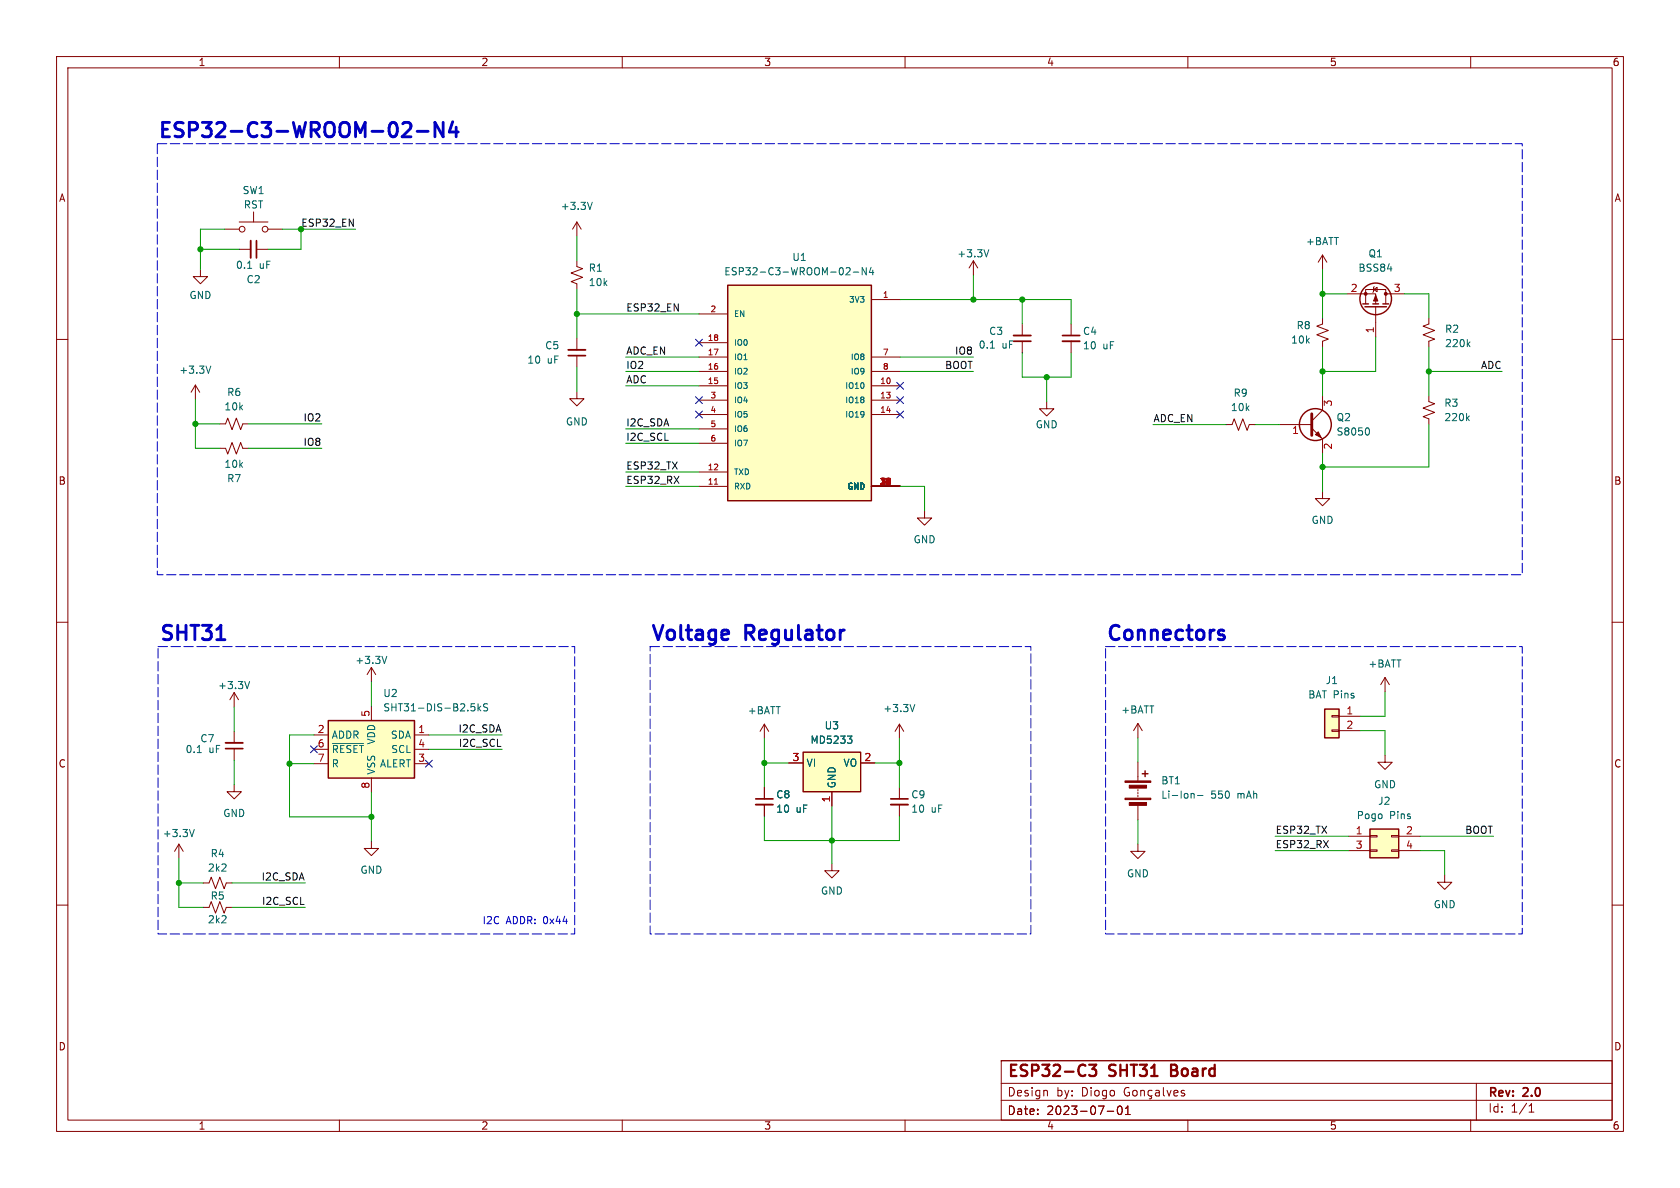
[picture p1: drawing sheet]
<svg xmlns="http://www.w3.org/2000/svg" width="297mm" height="210mm" viewBox="0 0 297 210" stroke-linecap="round" stroke-linejoin="round" font-family="sans-serif">
<g fill="none" stroke="#840000" stroke-width=".18">
<path d="M10 10h277v190h-277zM12 12h273v186h-273zM60 10v2M110 10v2M160 10v2M210 10v2M260 10v2M42.3 39.2h5.1M44.8 37.5v1.7M102 39.2l-.8 1.3M102 39.2v2.6M102 39.2l.7 1.3"/>
<path d="M10 60h2M35.4 47.6v1.3h-1.2l1.2 1.3 1.3-1.3h-1.3M39.8 40.5h2.5M42.3 44.1h2M45.3 44.1h2.1M47.4 40.5h2.5M102 46.1v1l1 .4-2 .8 2 .7-2 .8 1 .4v1M102 59.8v2M123.6 55.5h5.1M154.1 53h5M172.1 46.1l-.8 1.3M172.1 46.1v2.5"/>
<path d="M172.1 46.1l.7 1.3M180.7 57.3v2M189.4 57.3v2M233.8 56.3v1l-1 .4 2 .7-2 .8 2 .7-1 .4v1M233.8 45.1v2.5M233.8 45.1l-.8 1.3M233.8 45.1l.8 1.3M238.1 51.9h5.1v1.8M241.4 53.7v-2.5h3.6v2.5M242.8 51.2l.7-.4v.8zM243 50.7l-.2 .1v.8l-.1 .1M243.2 54.2v5.4"/>
<path d="M245 51.9h3.3M252.6 56.3v1l-1 .4 2 .7-2 .8 2 .7-1 .4v1M285 60h2M34.5 68.1l-.7 1.2M34.5 68.1v2.5M34.5 68.1l.8 1.2M38.9 79.2h1l.4 1.1 .7-2.1 .8 2.1 .7-2.1 .4 1h1M38.9 74.9h1l.4-1 .7 2 .8-2 .7 2 .4-1h1M102 69.2v1.3h1.3l-1.3 1.3-1.3-1.3h1.3M102 62.9v2M123.6 68.2h5.1M123.6 70.7h5.1"/>
<path d="M123.6 73.3h5.1M123.6 65.7h5.1M123.6 63.1h5.1M123.6 60.6h5.1M123.6 75.8h5.1M123.6 78.4h5.1M154.1 68.2h5M154.1 70.7h5M154.1 73.3h5M154.1 65.7h5M154.1 63.1h5M180.7 60.3v2.1"/>
<path d="M185 71v1.3h1.3l-1.3 1.2-1.2-1.2h1.2M189.4 60.3v2.1M216.8 75.1h1l.4-1.1 .7 2.1 .8-2.1 .8 2.1 .4-1h1M226.2 75.1h5.7M231.9 75.7l1.9 1.9v2.5M233.8 70v2.5l-1.9 1.9M252.6 70v1l1 .4-2 .7 2 .8-2 .8 1 .3v1.1M123.6 86h5.1M123.6 83.4h5.1M154.1 86h5M163.4 90.3v1.3h1.3l-1.3 1.2-1.2-1.2h1.2M233.8 86.9v1.2h-1.3l1.3 1.3 1.3-1.3h-1.3"/>
<path d="M10 110h2M65.7 118l-.8 1.3M65.7 118v2.5M65.7 118l.7 1.3M244.9 119.8l-.8 1.2M244.9 119.8v2.5M244.9 119.8l.7 1.2M285 110h2M41.4 138.7v1.3h1.3l-1.3 1.2-1.3-1.2h1.3M41.4 122.4l-.8 1.3M41.4 122.4v2.6M41.4 129.3v2"/>
<path d="M41.4 132.3v2.1M41.4 122.4l.8 1.3M55.5 129.9h2.5M55.5 135h2.5M55.5 132.5h2.5M65.7 124.8v2.6M65.7 137.5v2.6M73.3 129.9h2.5M73.3 135h2.5M73.3 132.5h2.5M135.1 128v2.6M135.1 139.2v2"/>
<path d="M135.1 128l-.7 1.3M135.1 128l.8 1.3M139.4 134.9h2.6M147.1 140v2.5M152.1 134.9h2.6M159 128v2.6M159 139.2v2M159 128l-.8 1.3M159 128l.8 1.3M201.2 127.9v2.5M201.2 134.7v3.3M201.2 139.6v.2"/>
<path d="M201.2 127.9l-.8 1.3M201.2 127.9l.7 1.3M235.5 129h1.2v.3h-1.2zM235.5 126.5h1.2v.2h-1.2zM236.7 126.6h3.8M236.7 129.2h3.8M244.9 133.5v1.2h-1.3l1.3 1.3 1.2-1.3h-1.2M10 160h2M31.6 149.2l-.7 1.3M31.6 149.2v2.6M31.6 149.2l.8 1.3M35.9 156.1h1.1l.3-1 .8 2 .8-2 .7 2 .4-1h1"/>
<path d="M65.7 148.7v1.3h1.2l-1.2 1.3-1.3-1.3h1.3M135.1 142.2v2.1M147.1 152.7v1.2h1.2l-1.2 1.3-1.3-1.3h1.3M159 142.2v2.1M201.2 149.2v1.3h1.2l-1.2 1.3-1.3-1.3h1.3M201.2 140.1v.2M201.2 140.6v.2M201.2 142.4v2.5M238.4 147.8h3.8M238.4 150.4h3.8M242.2 150.2h1.3v.3h-1.3zM242.2 147.7h1.3v.3h-1.3z"/>
<path d="M246 150.2h1.3v.3h-1.3zM246 147.7h1.3v.3h-1.3zM247.3 147.8h3.8M247.3 150.4h3.8M255.4 154.7v1.3h-1.3l1.3 1.2 1.3-1.2h-1.3M285 160h2M35.9 160.4h1.1l.3-1 .8 2 .8-2 .7 2 .4-1h1M60 198v2M110 198v2M160 198v2M177 187.5h108v10.5h-108zM177 194.5h108"/>
<path d="M177 191.5h108M177 187.5h108M185 192.7l.2 .3v.7M195.7 196.4h1.2M197.7 195.7l.2-.2a.81 .81 0 0 1 .6 .6 .81 .81 0 0 1-.3 .8l-.2 .1a.81 .81 0 0 1-.3-1.3zM199 197h.8M199 195.9l.4-.4v1.5M199.6 192.3a.74 .74 0 0 0-.9 .5 .74 .74 0 0 0 .5 .9l.5-.1v-.5h-.3M200.4 192.8l.3-.1 .3 .3v.5l-.3 .2h-.3l-.2-.2v-.5zM201.7 192.9l.2-.2 .3 .1 .1 .9M201.7 192.7v1M203.4 193.8l.2 .2-.1 .2h-.3"/>
<path d="M203.7 192.8l-.5-.1-.2 .3v.5l.1 .2h.6M204.3 192.8h.6l.1 .9M205 193.1l-.5 .1a.29 .29 0 0 0-.3 .3 .29 .29 0 0 0 .3 .2h.5M205.7 192.2v1.3l.2 .2M206.3 192.7l.4 1 .3-1M207.5 193.2l.7-.1v-.3l-.5-.1-.2 .3 .1 .7h.6M209.4 192.8l-.4-.1-.2 .3 .1 .2 .5 .1v.4h-.6M210 198v2M260 198v2M261 191.5v6.5M270.3 196.6h.9M270.3 195.5l.4-.4v1.5"/>
<circle cx="42.8" cy="40.5" r=".51"/>
<circle cx="46.9" cy="40.5" r=".51"/>
</g>
<path d="M192.6 188.2h1.2l-.7 .8a.54 .54 0 0 1 .7 .4v.4l-.2 .3-.8 .1-.2-.2" fill="none" stroke="#840000" stroke-width=".4"/>
<path d="M44.3 42.5v3.1M179.2 59.3h3M100.5 61.8h3M187.8 60.3h3.1M39.9 131.3h3M133.6 142.2h3.1M157.5 142.2h3" fill="none" stroke="#840000" stroke-width=".33"/>
<path d="M45.3 42.5v3.1M187.8 59.3h3.1M100.5 62.9h3M179.2 60.3h3M39.9 132.3h3M133.6 141.2h3.1M157.5 141.2h3" fill="none" stroke="#840000" stroke-width=".3"/>
<g fill="#ffffc2" stroke="#ffffc2" stroke-width=".18">
<path d="M142 133h10.1v7h-10.1z"/>
<path d="M58 127.4h15.3v10.1h-15.3z"/>
<path d="M242.2 146.6h5.1v5h-5.1z"/>
<path d="M234.2 125.3h2.5v5.1h-2.5z"/>
<path d="M128.7 50.4h25.4v38.1h-25.4z"/>
</g>
<g fill="none" stroke="#840000" stroke-width=".25">
<path d="M128.7 50.4h25.4v38.1h-25.4zM240.9 53.7h1M241.3 54.2h3.8M242.7 53.7h1M244.5 53.7h1M58 127.4h15.3v10.1h-15.3zM142 133h10.1v7h-10.1zM201.9 136.8h1M202.4 136.3v1M234.2 125.3h2.5v5.1h-2.5zM242.2 146.6h5.1v5h-5.1z"/>
<circle cx="243.2" cy="52.8" r="2.79"/>
<circle cx="232.5" cy="75.1" r="2.82"/>
</g>
<g fill="none" stroke="#006464" stroke-width=".18">
<path d="M104.7 35.8l-.4 1.2M43.8 47.4h.7M150.1 47.3l.2 .3-.1 .3-.7 .7h.8M150.8 48.1h1M153.1 47.3v1.3l-.7-1.3v1.3M154 47.3l-.3 .9h.8M154.3 47.7v.9M174.8 44.1l-.4 1.3M37.3 64.7l-.5 1.3M175.1 61.5h.7M241.8 75.6a.79 .79 0 0 1 0 1.3M259.4 73.9l.4 .5"/>
<path d="M259.5 60.8l.4 .5M259.8 73.5l-.5 .5M259.9 60.4l-.5 .5M68.4 116l-.4 1.3M34.9 133h.7M44.1 120.5l-.4 1.2M58.8 131.4h5.5M83.3 124.4h.6M83.4 124.9h.3l.3 .2-.2 .5-.4 .1M84.5 124.4v1.3M84.6 125.2l.4 .5M85 124.8l-.5 .5"/>
<path d="M86.2 124.5l-.5-.1-.2 .2 .1 .3 .5 .3v.4l-.1 .1-.5-.1M149.8 130.1h.8l-.4 .5M150.4 130.6l.2 .2v.3l-.2 .3M161.7 124.5l-.4 1.3M34.3 146.6l-.4 1.3M210.7 140.3l.4 .1v.7M211.7 140.6h1"/>
</g>
<g fill="#840000" stroke="#840000" stroke-width=".18">
<path d="M198.9 141.1h4.6v.3h-4.6z"/>
<path d="M198.9 138h4.6v.3h-4.6z"/>
<path d="M199.6 141.9h3.1v.5h-3.1z"/>
<path d="M199.6 138.8h3.1v.5h-3.1z"/>
<path d="M243.2 52.2l.4 1h-.8z"/>
<path d="M233 76.3l.6 1-1.1-.5z"/>
<circle cx="241.4" cy="51.9" r=".25"/>
<circle cx="245" cy="51.9" r=".25"/>
</g>
<path d="M126.3 85.6h.6" fill="none" stroke="#a90000" stroke-width=".18"/>
<path d="M231.9 73.2v3.8" fill="none" stroke="#840000" stroke-width=".51"/>
<path d="M71.6 21.6h.6a.69 .69 0 0 1 .3 1.1l-1.4 1.5h1.6M73.7 23.2h2M78.3 21.6v2.6l-1.4-2.6v2.6M80 21.5l-.6 1.8h1.6M80.6 22.5v1.7M38.3 113.1h1.5M216.1 112.2l.4 .4-.2 .4-.2 .1M216.1 111.4l.2 .1" fill="none" stroke="#0000c2" stroke-width=".51"/>
<path d="M27.8 25.4h241.3v76.2h-241.3v-76.2M27.9 114.3h73.7v50.8h-73.7v-50.8M114.9 114.3h67.3v50.8h-67.3v-50.8M195.5 114.3h73.6v50.8h-73.6v-50.8" fill="none" stroke="#0000c2" stroke-width=".18" stroke-dasharray="1.7 .6"/>
<g fill="none" stroke="#009600" stroke-width=".18">
<path d="M35.4 44.1h6.9M39.8 40.5h-4.4v7.1M49.9 40.5h13M53.2 40.5v3.6h-5.8M102 41.8v4.3M102 51.2v8.6M102 55.5h21.6M159.1 53h30.3v4.3M172.1 48.6v4.4M180.7 53v4.3M233.8 47.6v8.7M233.8 51.9h4.3"/>
<path d="M243.2 59.6v6.1h-9.4M248.3 51.9h4.3v4.4M34.5 74.9h4.4M34.5 70.6v8.6h4.4M43.9 74.9h13M43.9 79.2h13M102 64.9v4.3M110.6 65.7h13M110.6 78.4h13M110.6 63.1h13M110.6 75.8h13M110.6 68.2h13"/>
<path d="M159.1 65.7h13M159.1 63.1h13M180.7 62.4v4.3h8.7v-4.3M185 66.7v4.3M203.8 75.1h13M221.9 75.1h4.3M233.8 61.3v8.7M252.6 65.7h13M252.6 61.3v8.7M252.6 75.1v7.5h-18.8M110.6 86h13M110.6 83.4h13"/>
<path d="M159.1 86h4.3v4.3M233.8 80.1v6.8M41.4 125v4.3M41.4 134.4v4.3M51.2 135h4.3M55.5 129.9h-4.3v14.5h14.5M65.7 120.5v4.3M75.8 132.5h13M75.8 129.9h13M135.1 130.6v8.6M135.1 134.9h4.3M154.7 134.9h4.3"/>
<path d="M159 130.6v8.6M201.2 130.4v4.3M240.5 129.2h4.4v4.3M244.9 122.3v4.3h-4.4M31.6 151.8v8.6h4.3M31.6 156.1h4.3M41 156.1h13M65.7 140.1v8.6M135.1 144.3v4.3h23.9v-4.3M147.1 142.5v10.2M201.2 144.9v4.3M225.4 147.8h13"/>
<path d="M225.4 150.4h13M251.1 150.4h4.3v4.3M251.1 147.8h12.9M41 160.4h13"/>
</g>
<g fill="none" stroke="#000084" stroke-width=".18">
<path d="M123 60l1.2 1.2M124.2 60l-1.2 1.2M123 70.1l1.2 1.2M123 72.7l1.2 1.2M124.2 70.1l-1.2 1.2M124.2 72.7l-1.2 1.2M158.5 67.6l1.2 1.2M158.5 70.1l1.2 1.2M158.5 72.7l1.2 1.2M159.7 67.6l-1.2 1.2M159.7 70.1l-1.2 1.2M159.7 72.7l-1.2 1.2"/>
<path d="M54.9 131.9l1.2 1.2M56.1 131.9l-1.2 1.2M75.2 134.4l1.2 1.2M76.4 134.4l-1.2 1.2"/>
</g>
<g fill="#009600" stroke="#009600" stroke-width=".18">
<circle cx="35.4" cy="44.1" r=".46"/>
<circle cx="53.2" cy="40.5" r=".46"/>
<circle cx="102" cy="55.5" r=".46"/>
<circle cx="34.5" cy="74.9" r=".46"/>
<circle cx="233.8" cy="51.9" r=".46"/>
<circle cx="233.8" cy="82.6" r=".46"/>
<circle cx="252.6" cy="65.7" r=".46"/>
<circle cx="233.8" cy="65.7" r=".46"/>
<circle cx="159" cy="134.9" r=".46"/>
<circle cx="135.1" cy="134.9" r=".46"/>
<circle cx="147.1" cy="148.6" r=".46"/>
<circle cx="65.7" cy="144.4" r=".46"/>
<circle cx="51.2" cy="135" r=".46"/>
<circle cx="31.6" cy="156.1" r=".46"/>
<circle cx="180.7" cy="53" r=".46"/>
<circle cx="172.1" cy="53" r=".46"/>
<circle cx="185" cy="66.7" r=".46"/>
</g>
<g font-size="3.5" fill="#0000c2">
<text x="27.8" y="24.5">ESP32-C3-WROOM-02-N4</text>
<text x="28.1" y="113.4">SHT31</text>
<text x="114.9" y="113.4">Voltage</text>
<text x="131.7" y="113.4">Regulator</text>
<text x="195.5" y="113.4">Connectors</text>
</g>
<g font-size="2.8" fill="#840000">
<text x="178" y="190.8">ESP32-C3</text>
<text x="196" y="190.8">SHT31</text>
<text x="207.5" y="190.8">Board</text>
</g>
<g font-size="2.1" fill="#840000">
<text x="178" y="197.3">Date:</text>
<text x="178" y="194">Design</text>
<text x="184.9" y="197.3">2023-07-01</text>
<text x="186.7" y="194">by:</text>
<text x="191.1" y="194">Diogo</text>
<text x="263" y="194.2">Rev:</text>
<text x="263" y="196.8">Id:</text>
<text x="267" y="196.8">1/1</text>
<text x="269.2" y="194.2">2.0</text>
</g>
<g font-size="1.8" fill="#840000">
<text x="35" y="11.8">1</text>
<text x="85" y="11.8">2</text>
<text x="135" y="11.8">3</text>
<text x="185" y="11.8">4</text>
<text x="235" y="11.8">5</text>
<text x="285" y="11.8">6</text>
<text x="10.4" y="35.8">A</text>
<text x="285.4" y="35.8">A</text>
<text x="10.3" y="85.8">B</text>
<text x="285.3" y="85.8">B</text>
<text x="10.3" y="135.8">C</text>
<text x="285.3" y="135.8">C</text>
<text x="10.3" y="185.8">D</text>
<text x="285.3" y="185.8">D</text>
<text x="35" y="199.8">1</text>
<text x="85" y="199.8">2</text>
<text x="135" y="199.8">3</text>
<text x="185" y="199.8">4</text>
<text x="235" y="199.8">5</text>
<text x="285" y="199.8">6</text>
</g>
<g font-size="1.8" fill="#006464">
<text x="42.8" y="34.5">SW1</text>
<text x="43" y="37">RST</text>
<text x="99.1" y="37.3">+3.3V</text>
<text x="41.7" y="47.7">0.1</text>
<text x="45.8" y="47.7">uF</text>
<text x="140" y="46.3">U1</text>
<text x="169.2" y="45.7">+3.3V</text>
<text x="230.8" y="43.5">+BATT</text>
<text x="241.9" y="45.7">Q1</text>
<text x="33.4" y="53">GND</text>
<text x="43.5" y="50.2">C2</text>
<text x="104" y="48.2">R1</text>
<text x="104" y="50.7">10k</text>
<text x="128" y="48.8">ESP32-C3-WROOM-02-N4</text>
<text x="240.1" y="48.2">BSS84</text>
<text x="174.8" y="59.4">C3</text>
<text x="191.4" y="59.4">C4</text>
<text x="229.2" y="58.4">R8</text>
<text x="255.4" y="59">R2</text>
<text x="93.2" y="64.4">10</text>
<text x="96.3" y="61.9">C5</text>
<text x="96.7" y="64.4">uF</text>
<text x="173" y="61.8">0.1</text>
<text x="177.1" y="61.8">uF</text>
<text x="191.4" y="61.9">10</text>
<text x="194.9" y="61.9">uF</text>
<text x="228.2" y="60.9">10k</text>
<text x="255.4" y="61.5">220k</text>
<text x="31.6" y="66.2">+3.3V</text>
<text x="40.1" y="70.2">R6</text>
<text x="218" y="70.3">R9</text>
<text x="39.6" y="72.7">10k</text>
<text x="100" y="75.4">GND</text>
<text x="183" y="75.9">GND</text>
<text x="217.5" y="72.8">10k</text>
<text x="236.2" y="74.6">Q2</text>
<text x="236.2" y="77.2">S8050</text>
<text x="255.3" y="72.1">R3</text>
<text x="255.3" y="74.6">220k</text>
<text x="39.6" y="82.9">10k</text>
<text x="40.1" y="85.4">R7</text>
<text x="231.8" y="92.8">GND</text>
<text x="161.5" y="96.2">GND</text>
<text x="62.8" y="117.5">+3.3V</text>
<text x="241.9" y="118.2">+BATT</text>
<text x="38.5" y="122">+3.3V</text>
<text x="67.7" y="123.4">U2</text>
<text x="67.7" y="125.9">SHT31-DIS-B2.5kS</text>
<text x="231.2" y="123.6">BAT Pins</text>
<text x="234.3" y="121.1">J1</text>
<text x="35.4" y="131.4">C7</text>
<text x="58.5" y="130.7">ADDR</text>
<text x="66.5" y="131.6" transform="rotate(-90 66.5 131.6)">VDD</text>
<text x="69.1" y="130.7">SDA</text>
<text x="132.1" y="126.4">+BATT</text>
<text x="143.2" y="131.6">MD5233</text>
<text x="145.7" y="129.1">U3</text>
<text x="156.1" y="126">+3.3V</text>
<text x="198.2" y="126.3">+BATT</text>
<text x="32.8" y="133.3">0.1</text>
<text x="36.9" y="133.3">uF</text>
<text x="58.5" y="133.3">~{RESET}</text>
<text x="58.5" y="135.8">R</text>
<text x="66.5" y="137" transform="rotate(-90 66.5 137)">VSS</text>
<text x="67.1" y="135.8">ALERT</text>
<text x="69.1" y="133.3">SCL</text>
<text x="142.5" y="135.7">VI</text>
<text x="149.1" y="135.7">VO</text>
<text x="137.2" y="141.3">C8</text>
<text x="137.2" y="143.8">10</text>
<text x="140.7" y="143.8">uF</text>
<text x="147.9" y="139.4" transform="rotate(-90 147.9 139.4)">GND</text>
<text x="161" y="141.3">C9</text>
<text x="161" y="143.8">10</text>
<text x="164.6" y="143.8">uF</text>
<text x="205.2" y="138.8">BT1</text>
<text x="205.2" y="141.4">Li-Ion-</text>
<text x="214" y="141.4">550</text>
<text x="218.7" y="141.4">mAh</text>
<text x="242.9" y="139.5">GND</text>
<text x="243.6" y="142.4">J2</text>
<text x="28.7" y="148.1">+3.3V</text>
<text x="39.4" y="144.6">GND</text>
<text x="239.8" y="145">Pogo</text>
<text x="245.6" y="145">Pins</text>
<text x="36.7" y="154.2">2k2</text>
<text x="37.2" y="151.7">R4</text>
<text x="63.7" y="154.6">GND</text>
<text x="199.2" y="155.3">GND</text>
<text x="37.2" y="159.2">R5</text>
<text x="145.1" y="158.3">GND</text>
<text x="253.4" y="160.7">GND</text>
<text x="36.7" y="163.4">2k2</text>
</g>
<g font-size="1.8" fill="#0f0f0f">
<text x="53.2" y="40.2">ESP32_EN</text>
<text x="110.6" y="55.1">ESP32_EN</text>
<text x="110.6" y="65.3">IO2</text>
<text x="110.6" y="62.8">ADC_EN</text>
<text x="167.1" y="65.3">BOOT</text>
<text x="168.8" y="62.8">IO8</text>
<text x="261.8" y="65.3">ADC</text>
<text x="110.6" y="67.8">ADC</text>
<text x="53.6" y="74.6">IO2</text>
<text x="110.6" y="75.5">I2C_SDA</text>
<text x="203.8" y="74.7">ADC_EN</text>
<text x="53.6" y="78.9">IO8</text>
<text x="110.6" y="83.1">ESP32_TX</text>
<text x="110.6" y="78">I2C_SCL</text>
<text x="110.6" y="85.6">ESP32_RX</text>
<text x="81" y="129.6">I2C_SDA</text>
<text x="81.1" y="132.1">I2C_SCL</text>
<text x="225.4" y="147.5">ESP32_TX</text>
<text x="259" y="147.5">BOOT</text>
<text x="46.2" y="155.7">I2C_SDA</text>
<text x="225.4" y="150">ESP32_RX</text>
<text x="46.3" y="160.1">I2C_SCL</text>
</g>
<g font-size="1.8" fill="#a90000">
<text x="238.7" y="51.7">2</text>
<text x="246.3" y="51.7">3</text>
<text x="243" y="59" transform="rotate(-90 243 59)">1</text>
<text x="235.7" y="71.9" transform="rotate(-90 235.7 71.9)">3</text>
<text x="228.4" y="77">1</text>
<text x="235.7" y="79.5" transform="rotate(-90 235.7 79.5)">2</text>
<text x="56.1" y="129.7">2</text>
<text x="65.4" y="126.8" transform="rotate(-90 65.4 126.8)">5</text>
<text x="73.9" y="129.7">1</text>
<text x="238" y="126.4">1</text>
<text x="238" y="128.9">2</text>
<text x="56.1" y="132.2">6</text>
<text x="56.1" y="134.7">7</text>
<text x="73.9" y="134.7">3</text>
<text x="73.9" y="132.2">4</text>
<text x="140" y="134.6">3</text>
<text x="152.7" y="134.6">2</text>
<text x="65.4" y="139.5" transform="rotate(-90 65.4 139.5)">8</text>
<text x="146.8" y="141.9" transform="rotate(-90 146.8 141.9)">1</text>
<text x="239.6" y="147.6">1</text>
<text x="248.5" y="147.6">2</text>
<text x="239.6" y="150.1">3</text>
<text x="248.5" y="150.1">4</text>
</g>
<g font-size="1.8" fill="#0000c2">
<text x="85.2" y="163.5">I2C</text>
<text x="89.4" y="163.5">ADDR: 0x44</text>
</g>
<g font-size="1.4" fill="#006464">
<text x="150.1" y="53.7">3V3</text>
<text x="129.7" y="56.2">EN</text>
<text x="129.7" y="63.8">IO1</text>
<text x="129.7" y="61.3">IO0</text>
<text x="150.3" y="63.8">IO8</text>
<text x="129.7" y="68.9">IO3</text>
<text x="129.7" y="66.4">IO2</text>
<text x="129.7" y="71.4">IO4</text>
<text x="149.4" y="68.9">IO10</text>
<text x="149.4" y="71.4">IO18</text>
<text x="150.3" y="66.4">IO9</text>
<text x="129.7" y="74">IO5</text>
<text x="129.7" y="76.5">IO6</text>
<text x="149.4" y="74">IO19</text>
<text x="129.7" y="79.1">IO7</text>
<text x="129.7" y="86.7">RXD</text>
<text x="129.7" y="84.1">TXD</text>
<text x="149.8" y="86.7">GND</text>
</g>
<g font-size="1.4" fill="#a90000">
<text x="156" y="52.7">1</text>
<text x="125.5" y="55.2">2</text>
<text x="125.1" y="65.4">16</text>
<text x="125.1" y="62.9">17</text>
<text x="125.1" y="60.3">18</text>
<text x="156" y="62.9">7</text>
<text x="156" y="65.4">8</text>
<text x="125.1" y="67.9">15</text>
<text x="125.5" y="70.5">3</text>
<text x="155.5" y="67.9">10</text>
<text x="155.5" y="70.5">13</text>
<text x="125.5" y="73">4</text>
<text x="125.5" y="75.6">5</text>
<text x="155.5" y="73">14</text>
<text x="125.1" y="83.2">12</text>
<text x="125.5" y="78.1">6</text>
<text x="125.1" y="85.7">11</text>
<text x="156" y="85.7">91</text>
<text x="156.3" y="85.7">2</text>
<text x="156.3" y="85.7">1</text>
</g>
</svg>
